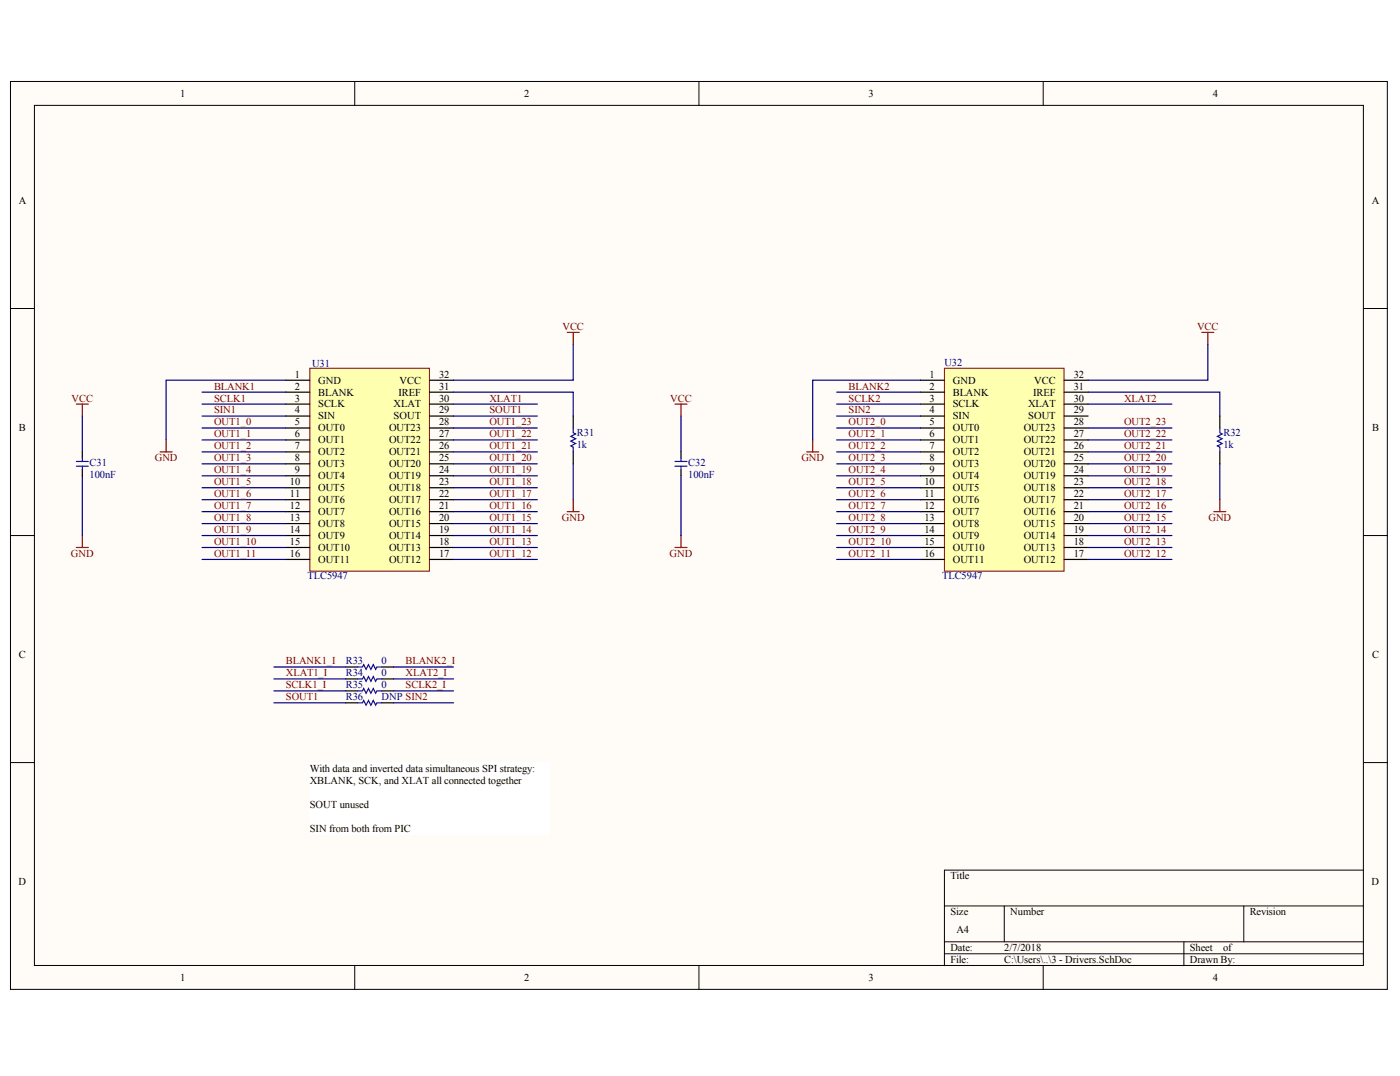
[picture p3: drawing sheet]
<svg xmlns="http://www.w3.org/2000/svg" width="271mm" height="208mm" viewBox="0 0 271 208" stroke-linecap="round" stroke-linejoin="round" font-family="sans-serif">
<g fill="#fffcf8" stroke="#000" stroke-width=".19">
<path d="M2 15.8h266.5v175.6h-266.5z"/>
<path d="M6.7 20.4h257.1v166.4h-257.1z"/>
</g>
<g fill="none" stroke="#000" stroke-width=".19">
<path d="M68.6 15.8v4.6M135.3 15.8v4.6M201.9 15.8v4.6M2 59.7h4.7M263.9 59.7h4.6M2 103.6h4.7M263.9 103.6h4.6M2 147.5h4.7M263.9 147.5h4.6M182.8 175.2h81.1M194.4 175.2v7M240.7 175.2v7"/>
<path d="M263.9 168.3h-81.1v18.5M68.6 186.8v4.6M135.3 186.8v4.6M182.8 182.2h81.1M182.8 184.5h81.1M201.9 186.8v4.6M229.1 182.2v4.6"/>
</g>
<path d="M60 71.2h23.1v39.3h-23.1z" fill="#ffffb0" stroke="#800000" stroke-width=".19"/>
<g fill="none" stroke="#000" stroke-width=".23">
<path d="M55.3 73.5h4.7M55.3 75.9h4.7M55.3 78.2h4.7M83.1 73.5h4.7M83.1 75.9h4.7M83.1 78.2h4.7M55.3 80.5h4.7M55.3 82.8h4.7M55.3 85.1h4.7M55.3 87.4h4.7M55.3 89.7h4.7M55.3 92h4.7"/>
<path d="M55.3 94.3h4.7M55.3 96.7h4.7M55.3 99h4.7M83.1 80.5h4.7M83.1 82.8h4.7M83.1 85.1h4.7M83.1 87.4h4.7M83.1 89.7h4.7M83.1 92h4.7M83.1 94.3h4.7M83.1 96.7h4.7M83.1 99h4.7"/>
<path d="M55.3 101.3h4.7M55.3 103.6h4.7M55.3 105.9h4.7M55.3 108.2h4.7M83.1 101.3h4.7M83.1 103.6h4.7M83.1 105.9h4.7M83.1 108.2h4.7"/>
</g>
<path d="M182.8 71.2h23.1v39.3h-23.1z" fill="#ffffb0" stroke="#800000" stroke-width=".19"/>
<g fill="none" stroke="#000" stroke-width=".23">
<path d="M178.1 73.5h4.7M178.1 75.9h4.7M178.1 78.2h4.7M205.9 73.5h4.7M205.9 75.9h4.7M205.9 78.2h4.7M15.9 87.4v1.2M15.9 90.9v1.1M110.9 80.5v2.3M110.9 87.4v2.3M131.8 87.4v1.2M131.8 90.9v1.1"/>
<path d="M178.1 80.5h4.7M178.1 82.8h4.7M178.1 85.1h4.7M178.1 87.4h4.7M178.1 89.7h4.7M178.1 92h4.7M178.1 94.3h4.7M178.1 96.7h4.7M178.1 99h4.7M205.9 80.5h4.7M205.9 82.8h4.7M205.9 85.1h4.7"/>
<path d="M205.9 87.4h4.7M205.9 89.7h4.7M205.9 92h4.7M205.9 94.3h4.7M205.9 96.7h4.7M205.9 99h4.7M236.1 80.5v2.3M236.1 87.4v2.3M178.1 101.3h4.7M178.1 103.6h4.7M178.1 105.9h4.7M178.1 108.2h4.7"/>
<path d="M205.9 101.3h4.7M205.9 103.6h4.7M205.9 105.9h4.7M205.9 108.2h4.7M66.9 129h2.3M66.9 131.3h2.3M66.9 133.6h2.3M66.9 136h2.3M73.9 129h2.3M73.9 131.3h2.3M73.9 133.6h2.3M73.9 136h2.3"/>
</g>
<g fill="none" stroke="#000080" stroke-width=".23">
<path d="M39.1 78.2h16.2M39.1 75.9h16.2M55.3 73.5h-23.1v11.6M87.8 75.9h23.1v4.6M87.8 78.2h16.2M110.9 66.6v6.9h-23.1M161.9 78.2h16.2M161.9 75.9h16.2M178.1 73.5h-20.8v11.6M210.6 75.9h25.5v4.6M210.6 78.2h16.2M233.7 66.6v6.9h-23.1"/>
<path d="M15.9 80.5v6.9M15.9 92v11.6M39.1 82.8h16.2M39.1 85.1h16.2M39.1 87.4h16.2M39.1 89.7h16.2M39.1 92h16.2M39.1 94.3h16.2M39.1 96.7h16.2M39.1 99h16.2M39.1 80.5h16.2M87.8 82.8h16.2"/>
<path d="M87.8 85.1h16.2M87.8 87.4h16.2M87.8 89.7h16.2M87.8 92h16.2M87.8 94.3h16.2M87.8 96.7h16.2M87.8 99h16.2M87.8 80.5h16.2M110.9 89.7v7M131.8 80.5v6.9M131.8 92v11.6M161.9 82.8h16.2"/>
<path d="M161.9 85.1h16.2M161.9 87.4h16.2M161.9 89.7h16.2M161.9 92h16.2M161.9 94.3h16.2M161.9 96.7h16.2M161.9 99h16.2M161.9 80.5h16.2M210.6 82.8h16.2M210.6 85.1h16.2M210.6 87.4h16.2M210.6 89.7h16.2"/>
<path d="M210.6 92h16.2M210.6 94.3h16.2M210.6 96.7h16.2M210.6 99h16.2M236.1 89.7v7M39.1 101.3h16.2M39.1 103.6h16.2M39.1 105.9h16.2M39.1 108.2h16.2M87.8 101.3h16.2M87.8 103.6h16.2M87.8 105.9h16.2"/>
<path d="M87.8 108.2h16.2M161.9 101.3h16.2M161.9 103.6h16.2M161.9 105.9h16.2M161.9 108.2h16.2M210.6 101.3h16.2M210.6 103.6h16.2M210.6 105.9h16.2M210.6 108.2h16.2M53 129h13.9M53 131.3h13.9M53 133.6h13.9"/>
<path d="M53 136h13.9M76.2 129h11.6M76.2 131.3h11.6M76.2 133.6h11.6M76.2 136h11.6"/>
</g>
<g fill="none" stroke="#800000" stroke-width=".23">
<path d="M14.8 78.2h2.3M15.9 78.2v2.3M109.8 64.3h2.3M110.9 64.3v2.3M130.6 78.2h2.3M131.8 78.2v2.3M232.6 64.3h2.3M233.7 64.3v2.3M31 87.4h2.3M32.2 85.1v2.3M109.8 99h2.3M110.9 96.7v2.3"/>
<path d="M156.1 87.4h2.3M157.3 85.1v2.3M234.9 99h2.3M236.1 96.7v2.3M14.8 105.9h2.3M15.9 103.6v2.3M130.6 105.9h2.3M131.8 103.6v2.3"/>
</g>
<g fill="none" stroke="#00f" stroke-width=".23">
<path d="M14.8 89.3h2.3M14.8 90.2h2.3M15.9 88.6v.7M15.9 90.2v.7M110.9 82.8v.9l.5 .2-.9 .5 .9 .5-.9 .4 .9 .5-.9 .5 .4 .2v.9M130.6 89.3h2.3M130.6 90.2h2.3M131.8 88.6v.7M131.8 90.2v.7M236.1 82.8v.9l.4 .2-.9 .5 .9 .5-.9 .4 .9 .5-.9 .5 .5 .2v.9M69.2 129h1l.2-.4 .4 .9 .5-.9 .5 .9 .4-.9 .5 .9 .2-.5h1M69.2 131.3h1l.2-.4 .4 .9 .5-.9 .5 .9 .4-.9 .5 .9 .2-.5h1"/>
<path d="M69.2 133.6h1l.2-.4 .4 .9 .5-.9 .5 .9 .4-.9 .5 .9 .2-.5h1M69.2 136h1l.2-.5 .4 .9 .5-.9 .5 .9 .4-.9 .5 .9 .2-.4h1"/>
</g>
<path d="M60 147.5h46.3v13.8h-46.3z" fill="#fff" stroke="#fff" stroke-width=".19"/>
<g font-size="2">
<text x="34.8" y="18.7">1</text>
<text x="101.5" y="18.7">2</text>
<text x="168.1" y="18.7">3</text>
<text x="234.7" y="18.7">4</text>
<text x="3.6" y="39.5">A</text>
<text x="265.5" y="39.5">A</text>
<text x="57.1" y="73">1</text>
<text x="57.1" y="75.4">2</text>
<text x="57.1" y="77.7">3</text>
<text x="61.6" y="74.2">GND</text>
<text x="61.6" y="76.5">BLANK</text>
<text x="77.2" y="76.5">IREF</text>
<text x="77.3" y="74.2">VCC</text>
<text x="85" y="77.7">30</text>
<text x="85" y="75.4">31</text>
<text x="85" y="73">32</text>
<text x="179.9" y="73">1</text>
<text x="179.9" y="75.4">2</text>
<text x="179.9" y="77.7">3</text>
<text x="184.4" y="74.2">GND</text>
<text x="184.4" y="76.5">BLANK</text>
<text x="200" y="76.5">IREF</text>
<text x="200.1" y="74.2">VCC</text>
<text x="207.8" y="77.7">30</text>
<text x="207.8" y="75.4">31</text>
<text x="207.8" y="73">32</text>
<text x="3.7" y="83.4">B</text>
<text x="57.1" y="80">4</text>
<text x="57.1" y="82.3">5</text>
<text x="61.6" y="78.8">SCLK</text>
<text x="61.6" y="81.1">SIN</text>
<text x="61.6" y="83.4">OUT0</text>
<text x="75.3" y="83.4">OUT23</text>
<text x="76.2" y="78.8">XLAT</text>
<text x="76.2" y="81.1">SOUT</text>
<text x="85" y="82.3">28</text>
<text x="85" y="80">29</text>
<text x="179.9" y="80">4</text>
<text x="179.9" y="82.3">5</text>
<text x="184.4" y="78.8">SCLK</text>
<text x="184.4" y="81.1">SIN</text>
<text x="184.4" y="83.4">OUT0</text>
<text x="198.1" y="83.4">OUT23</text>
<text x="199" y="78.8">XLAT</text>
<text x="199" y="81.1">SOUT</text>
<text x="207.8" y="82.3">28</text>
<text x="207.8" y="80">29</text>
<text x="265.5" y="83.4">B</text>
<text x="57.1" y="84.6">6</text>
<text x="57.1" y="86.9">7</text>
<text x="57.1" y="89.2">8</text>
<text x="61.6" y="85.8">OUT1</text>
<text x="61.6" y="88.1">OUT2</text>
<text x="75.3" y="88.1">OUT21</text>
<text x="75.3" y="85.8">OUT22</text>
<text x="85" y="89.2">25</text>
<text x="85" y="86.9">26</text>
<text x="85" y="84.6">27</text>
<text x="179.9" y="84.6">6</text>
<text x="179.9" y="86.9">7</text>
<text x="179.9" y="89.2">8</text>
<text x="184.4" y="85.8">OUT1</text>
<text x="184.4" y="88.1">OUT2</text>
<text x="198.1" y="88.1">OUT21</text>
<text x="198.1" y="85.8">OUT22</text>
<text x="207.8" y="89.2">25</text>
<text x="207.8" y="86.9">26</text>
<text x="207.8" y="84.6">27</text>
<text x="56.1" y="93.8">10</text>
<text x="57.1" y="91.5">9</text>
<text x="61.6" y="90.4">OUT3</text>
<text x="61.6" y="92.7">OUT4</text>
<text x="61.6" y="95">OUT5</text>
<text x="75.3" y="95">OUT18</text>
<text x="75.3" y="92.7">OUT19</text>
<text x="75.3" y="90.4">OUT20</text>
<text x="85" y="93.8">23</text>
<text x="85" y="91.5">24</text>
<text x="178.9" y="93.8">10</text>
<text x="179.9" y="91.5">9</text>
<text x="184.4" y="90.4">OUT3</text>
<text x="184.4" y="92.7">OUT4</text>
<text x="184.4" y="95">OUT5</text>
<text x="198.1" y="95">OUT18</text>
<text x="198.1" y="92.7">OUT19</text>
<text x="198.1" y="90.4">OUT20</text>
<text x="207.8" y="93.8">23</text>
<text x="207.8" y="91.5">24</text>
<text x="56.1" y="96.2">11</text>
<text x="56.1" y="98.5">12</text>
<text x="56.1" y="100.8">13</text>
<text x="61.6" y="97.3">OUT6</text>
<text x="61.6" y="99.6">OUT7</text>
<text x="61.6" y="101.9">OUT8</text>
<text x="75.3" y="101.9">OUT15</text>
<text x="75.3" y="99.6">OUT16</text>
<text x="75.3" y="97.3">OUT17</text>
<text x="85" y="100.8">20</text>
<text x="85" y="98.5">21</text>
<text x="85" y="96.2">22</text>
<text x="178.9" y="96.2">11</text>
<text x="178.9" y="98.5">12</text>
<text x="178.9" y="100.8">13</text>
<text x="184.4" y="97.3">OUT6</text>
<text x="184.4" y="99.6">OUT7</text>
<text x="184.4" y="101.9">OUT8</text>
<text x="198.1" y="101.9">OUT15</text>
<text x="198.1" y="99.6">OUT16</text>
<text x="198.1" y="97.3">OUT17</text>
<text x="207.8" y="100.8">20</text>
<text x="207.8" y="98.5">21</text>
<text x="207.8" y="96.2">22</text>
<text x="56.1" y="103.1">14</text>
<text x="56.1" y="105.4">15</text>
<text x="56.1" y="107.7">16</text>
<text x="61.6" y="104.3">OUT9</text>
<text x="61.6" y="106.6">OUT10</text>
<text x="75.3" y="106.6">OUT13</text>
<text x="75.3" y="104.3">OUT14</text>
<text x="85" y="107.7">17</text>
<text x="85" y="105.4">18</text>
<text x="85" y="103.1">19</text>
<text x="178.9" y="103.1">14</text>
<text x="178.9" y="105.4">15</text>
<text x="178.9" y="107.7">16</text>
<text x="184.4" y="104.3">OUT9</text>
<text x="184.4" y="106.6">OUT10</text>
<text x="198.1" y="106.6">OUT13</text>
<text x="198.1" y="104.3">OUT14</text>
<text x="207.8" y="107.7">17</text>
<text x="207.8" y="105.4">18</text>
<text x="207.8" y="103.1">19</text>
<text x="61.6" y="108.9">OUT11</text>
<text x="75.3" y="108.9">OUT12</text>
<text x="184.4" y="108.9">OUT11</text>
<text x="198.1" y="108.9">OUT12</text>
<text x="3.7" y="127.4">C</text>
<text x="265.5" y="127.4">C</text>
<text x="60" y="149.3">With data and inverted data simultaneous SPI strategy:</text>
<text x="60" y="151.6">XBLANK, SCK, and XLAT all connected together</text>
<text x="60" y="156.3">SOUT unused</text>
<text x="60" y="160.9">SIN from both from PIC</text>
<text x="3.6" y="171.3">D</text>
<text x="183.9" y="170.1">Title</text>
<text x="265.4" y="171.3">D</text>
<text x="183.9" y="177.1">Size</text>
<text x="195.5" y="177.1">Number</text>
<text x="241.9" y="177.1">Revision</text>
<text x="183.9" y="184">Date:</text>
<text x="185.1" y="180.5">A4</text>
<text x="194.4" y="184">2/7/2018</text>
<text x="230.3" y="184">Sheet</text>
<text x="236.7" y="184">of</text>
<text x="34.8" y="189.8">1</text>
<text x="101.5" y="189.8">2</text>
<text x="168.1" y="189.8">3</text>
<text x="183.9" y="186.3">File:</text>
<text x="194.4" y="186.3">C:\Users\..\3 - Drivers.SchDoc</text>
<text x="230.3" y="186.3">Drawn By:</text>
<text x="234.7" y="189.8">4</text>
</g>
<g font-size="2" fill="#800000">
<text x="108.8" y="63.8">VCC</text>
<text x="231.7" y="63.8">VCC</text>
<text x="13.8" y="77.7">VCC</text>
<text x="41.4" y="77.7">SCLK1</text>
<text x="41.4" y="75.4">BLANK1</text>
<text x="94.7" y="77.7">XLAT1</text>
<text x="129.7" y="77.7">VCC</text>
<text x="164.2" y="77.7">SCLK2</text>
<text x="164.2" y="75.4">BLANK2</text>
<text x="217.5" y="77.7">XLAT2</text>
<text x="41.4" y="82.3">OUT1_0</text>
<text x="41.4" y="80">SIN1</text>
<text x="94.7" y="82.3">OUT1_23</text>
<text x="94.7" y="80">SOUT1</text>
<text x="164.2" y="82.3">OUT2_0</text>
<text x="164.2" y="80">SIN2</text>
<text x="217.5" y="82.3">OUT2_23</text>
<text x="29.9" y="89.2">GND</text>
<text x="41.4" y="84.6">OUT1_1</text>
<text x="41.4" y="86.9">OUT1_2</text>
<text x="41.4" y="89.2">OUT1_3</text>
<text x="94.7" y="89.2">OUT1_20</text>
<text x="94.7" y="86.9">OUT1_21</text>
<text x="94.7" y="84.6">OUT1_22</text>
<text x="155.1" y="89.2">GND</text>
<text x="164.2" y="84.6">OUT2_1</text>
<text x="164.2" y="86.9">OUT2_2</text>
<text x="164.2" y="89.2">OUT2_3</text>
<text x="217.5" y="89.2">OUT2_20</text>
<text x="217.5" y="86.9">OUT2_21</text>
<text x="217.5" y="84.6">OUT2_22</text>
<text x="41.4" y="91.5">OUT1_4</text>
<text x="41.4" y="93.8">OUT1_5</text>
<text x="94.7" y="93.8">OUT1_18</text>
<text x="94.7" y="91.5">OUT1_19</text>
<text x="164.2" y="91.5">OUT2_4</text>
<text x="164.2" y="93.8">OUT2_5</text>
<text x="217.5" y="93.8">OUT2_18</text>
<text x="217.5" y="91.5">OUT2_19</text>
<text x="41.4" y="96.2">OUT1_6</text>
<text x="41.4" y="98.5">OUT1_7</text>
<text x="41.4" y="100.8">OUT1_8</text>
<text x="94.7" y="100.8">OUT1_15</text>
<text x="94.7" y="98.5">OUT1_16</text>
<text x="94.7" y="96.2">OUT1_17</text>
<text x="108.7" y="100.8">GND</text>
<text x="164.2" y="96.2">OUT2_6</text>
<text x="164.2" y="98.5">OUT2_7</text>
<text x="164.2" y="100.8">OUT2_8</text>
<text x="217.5" y="100.8">OUT2_15</text>
<text x="217.5" y="98.5">OUT2_16</text>
<text x="217.5" y="96.2">OUT2_17</text>
<text x="233.9" y="100.8">GND</text>
<text x="13.7" y="107.7">GND</text>
<text x="41.4" y="103.1">OUT1_9</text>
<text x="41.4" y="105.4">OUT1_10</text>
<text x="41.4" y="107.7">OUT1_11</text>
<text x="94.7" y="107.7">OUT1_12</text>
<text x="94.7" y="105.4">OUT1_13</text>
<text x="94.7" y="103.1">OUT1_14</text>
<text x="129.6" y="107.7">GND</text>
<text x="164.2" y="103.1">OUT2_9</text>
<text x="164.2" y="105.4">OUT2_10</text>
<text x="164.2" y="107.7">OUT2_11</text>
<text x="217.5" y="107.7">OUT2_12</text>
<text x="217.5" y="105.4">OUT2_13</text>
<text x="217.5" y="103.1">OUT2_14</text>
<text x="55.3" y="128.5">BLANK1_I</text>
<text x="55.3" y="130.8">XLAT1_I</text>
<text x="78.5" y="128.5">BLANK2_I</text>
<text x="78.5" y="130.8">XLAT2_I</text>
<text x="55.3" y="133.1">SCLK1_I</text>
<text x="55.3" y="135.5">SOUT1</text>
<text x="78.5" y="133.1">SCLK2_I</text>
</g>
<g font-size="2" fill="#000080">
<text x="60.4" y="71">U31</text>
<text x="182.8" y="70.7">U32</text>
<text x="111.6" y="86.7">1k</text>
<text x="111.6" y="84.4">R31</text>
<text x="236.8" y="86.7">1k</text>
<text x="236.8" y="84.4">R32</text>
<text x="17.3" y="92.5">100nF</text>
<text x="17.3" y="90.2">C31</text>
<text x="133.2" y="92.5">100nF</text>
<text x="133.2" y="90.2">C32</text>
<text x="59.5" y="112">TLC5947</text>
<text x="182.3" y="112">TLC5947</text>
<text x="66.9" y="128.5">R33</text>
<text x="66.9" y="130.8">R34</text>
<text x="73.9" y="128.5">0</text>
<text x="73.9" y="130.8">0</text>
<text x="66.9" y="133.1">R35</text>
<text x="66.9" y="135.5">R36</text>
<text x="73.9" y="133.1">0</text>
<text x="73.9" y="135.5">DNP SIN2</text>
</g>
</svg>
